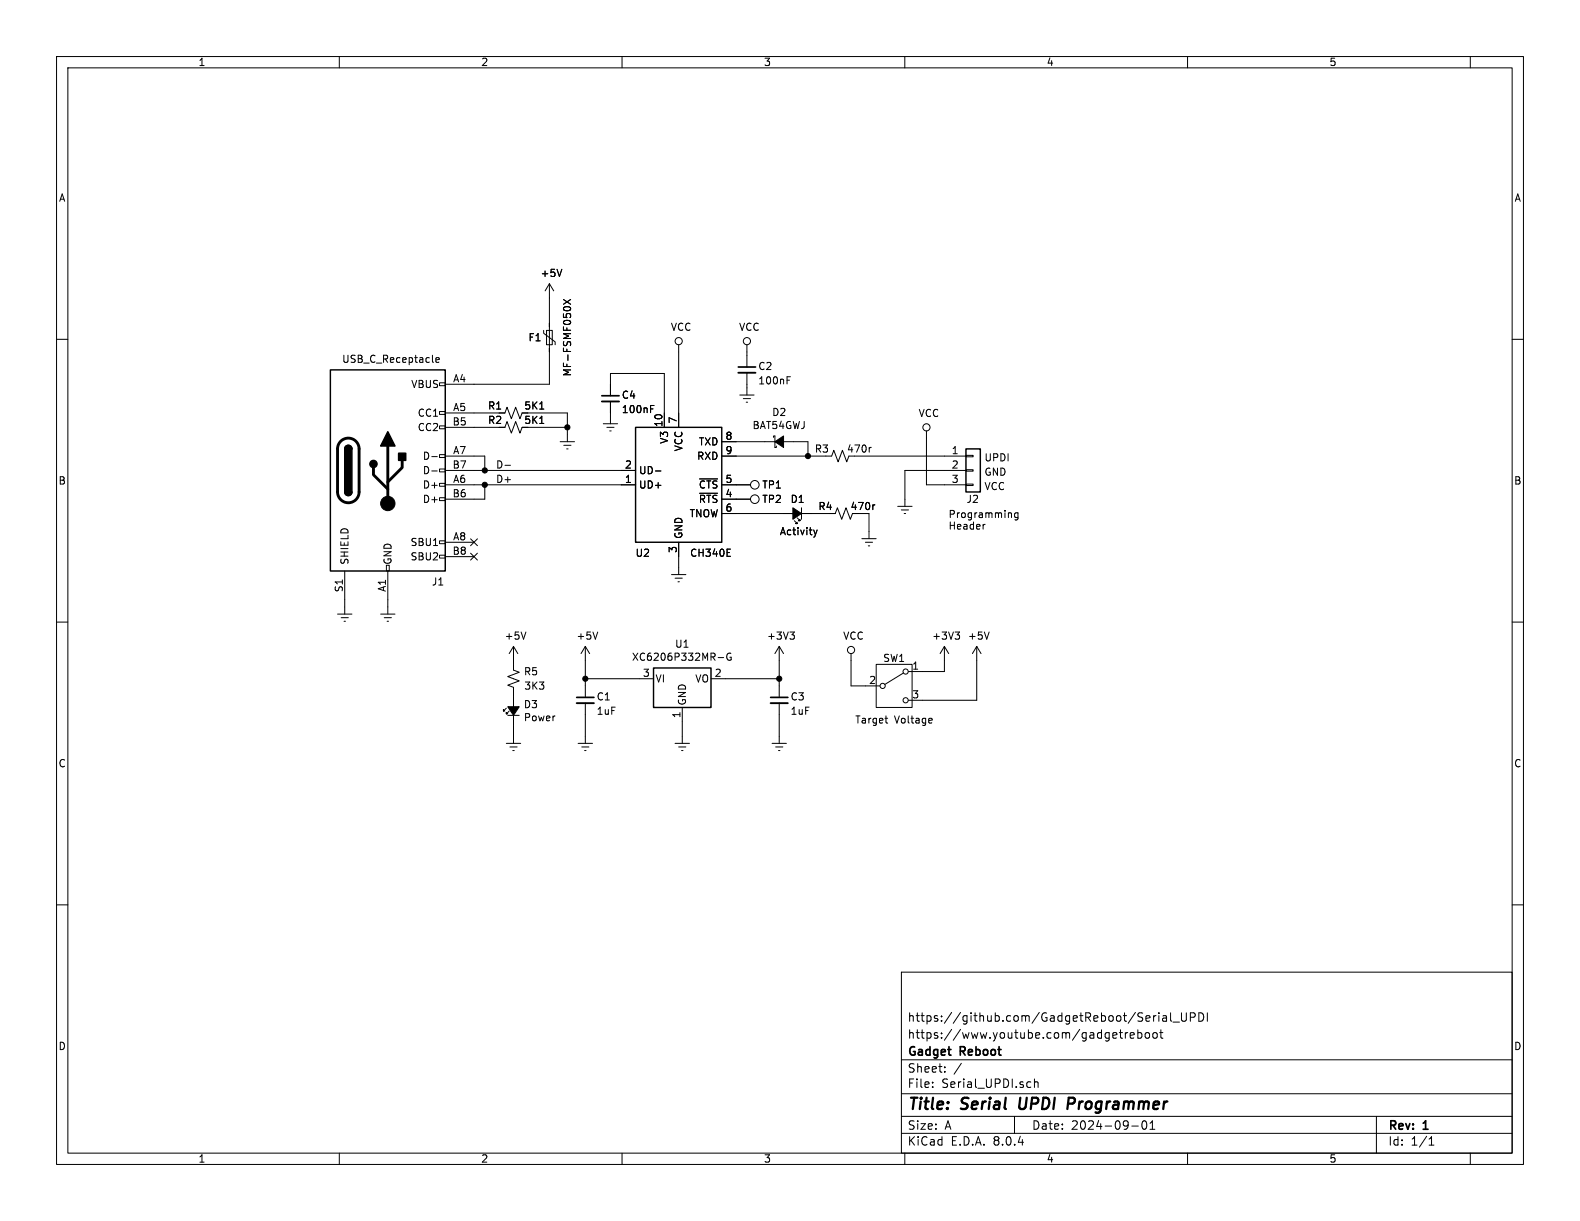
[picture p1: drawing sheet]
<svg xmlns="http://www.w3.org/2000/svg" width="279mm" height="216mm" viewBox="0 0 279 216" stroke-linecap="round" stroke-linejoin="round" font-family="sans-serif">
<g fill="none" stroke="#000" stroke-width=".18">
<path d="M10 10h259.4v195.9h-259.4zM12 12h255.4v191.9h-255.4zM60 10v2M110 10v2M160 10v2M210 10v2M260 10v2M10 60h2M96.1 58.4v.5l2.1 1.6v.5M96.6 58.4h1.1v2.6h-1.1zM97.2 50.2l-.8 1.2M97.2 50.2v17.7h-18.5"/>
<path d="M97.2 50.2l.7 1.2M99.4 47.6l-.5 1.3M99.6 53l1.3 .8M100.9 53l-1.3 .8M267.4 60h2M77.1 63.7l.6-.2-.1-.2-.3-.1-.2 .2v.6h.5M77.7 75.3h1v.5h-1zM77.7 72.8h1v.5h-1zM77.7 67.7h1v.5h-1zM78.7 73h10.6l.4-1 .7 2 .8-2 .7 2 .4-1M78.7 75.6h10.6l.4-1.1 .7 2.1 .8-2.1 .7 2.1 .4-1M93.3 75.6h7"/>
<path d="M93.3 73h7v5.1M95.4 72.3h.8M95.4 74.9h.8M99.1 78.1h2.5M99.7 78.7h1.3M100.2 79.4h.3M106.7 74.9h2.5M107.3 75.6h1.3M107.8 76.2h.3M107.9 70v-4h9.6v9.6M107.9 71v3.9M115 72.3h.5"/>
<path d="M115 71.7h.7M120 61v14.6M127.6 78.1h15.3v2.5M130.8 69.9h2.5M131.4 70.5h1.3M132 71.1h.2M132.1 61v3.9M132.1 65.9v4M136.8 77.3v-.2h.2v2h.3v-.2M139.2 67.2h.4M139.2 66.6h.6M154.1 79.1l-.3 .1"/>
<path d="M163.8 76.2v9.5h7M68.3 99.9h.5v1.1h-.5zM76.4 80.7h.9M76.4 83.3h.9M77.7 98.2h1v.5h-1zM77.7 95.6h1v.5h-1zM77.7 88h1v.5h-1zM77.7 85.5h1v.5h-1zM77.7 82.9h1v.5h-1zM77.7 80.4h1v.5h-1zM78.7 85.7h33.7M78.7 80.6h7v2.6"/>
<path d="M78.7 95.9h5.1M78.7 83.2h33.7M78.7 98.4h5.1M83.2 95.3l1.2 1.2M83.2 97.8l1.2 1.2M84.4 95.3l-1.2 1.2M84.4 97.8l-1.2 1.2M85.7 85.7v2.6h-7M89.3 82.3h1M115.9 83.3h1M120 95.9v5.7M123.7 87.2h3.2"/>
<path d="M123.7 84.7h3.2M127.6 90.8h20.1l.4-1 .7 2 .8-2 .8 2 .3-1M127.6 80.6h19.5l.3-1 .8 2.1 .8-2.1 .7 2.1 .4-1.1M127.6 85.7h5.1M127.6 88.3h5.1M128.6 98.4h.6M128.6 97.1h.6M140.5 92.1l.5 .5h-.3h.3v-.3M141 91.6l.5 .5h-.3h.3v-.3M141.7 89.8v2M143.9 93.7l.3 .9M144.2 94.6l-.3 .4"/>
<path d="M144.5 93.7l-.3 .9M151.1 80.6h19.7M152.4 95.3h2.5M153 95.9h1.3M153.5 96.5h.3M153.7 90.8v4.5M154.7 89.3h-.2M158.7 89.5h2.6M159.4 90.2h1.3M159.9 90.8h.2M170.8 85.6h1.3v.3h-1.3zM170.8 83.1h1.3v.2h-1.3z"/>
<path d="M170.8 80.5h1.3v.3h-1.3zM170.8 83.2h-10.8v6.3M174.2 92.7l-.2 .1M178.7 90.7l.2 .2v.6M180 90.7h-.3l-.3 .2 .1 .6h.5M180 90.7v1l-.2 .2h-.3M10 110h2M59.7 108.6h2.5M60.3 109.2h1.3M60.8 109.9h.3M61 101v7.6M67.3 108.6h2.5"/>
<path d="M67.9 109.2h1.3M68.5 109.9h.2M68.6 101v7.6M90.8 114.3v4.2l1 .4-2 .7 2 .8-2 .8 1 .3v9.9M90.8 114.3l-.8 1.3M90.8 114.3l.8 1.3M93 111.8l-.4 1.2M103.5 114.3v9M103.5 114.3l-.8 1.3M103.5 114.3l.8 1.3M105.7 111.8l-.4 1.2M118.7 101.6h2.6"/>
<path d="M119.4 102.2h1.2M119.9 102.9h.2M127 116.3h1M129.2 115.5a.59 .59 0 0 0-.7 .6 .59 .59 0 0 0 .7 .6l.1-.5h-.2M137.8 114.3l-.8 1.3M137.8 114.3v9M137.8 114.3l.8 1.3M139.7 111.8h.8l-.4 .4M140.2 112.2l.3 .3v.3l-.3 .2M150.5 115.6v5.7h5.1M154.9 117.5h6.4v7.6h-6.4zM159.8 119l-3.3 2"/>
<path d="M167 114.3l-.8 1.3M167 114.3v4.4h-6.3M167 114.3l.8 1.3M168.9 111.8h.8l-.4 .4M169.4 112.2l.3 .3v.3l-.3 .2M172.7 114.3l-.7 1.3M172.7 114.3v9.5h-12M172.7 114.3l.8 1.3M174.9 111.8l-.4 1.2M267.4 110h2M89.5 125.2l-.5 .5v-.2v.2h.3M89.5 131.4h2.6"/>
<path d="M89.8 126.5h2M90 125.7l-.5 .5v-.2v.2h.3M90.2 132.1h1.2M90.7 132.7h.2M102.2 131.4h2.6M102.9 132.1h1.2M103.4 132.7h.2M103.5 120h12.1M103.5 124.3v7.1M119.4 131.4h2.5M120 132.1h1.3M120.5 132.7h.3"/>
<path d="M120.6 125.1v6.3M125.7 120h12.1M136.5 131.4h2.6M137.2 132.1h1.2M137.7 132.7h.2M137.8 124.3v7.1M156.5 127h.5M156.7 127.8l.3 .1M164.7 127l.1 .3-.6 .1M164.8 127.8l-.1 .1M10 160h2M267.4 160h2"/>
<path d="M159.4 171.9h108v32h-108zM204 179.6v1M204.4 179.6l-.3 .1-.1 .2M204.9 179.1v.1M204.9 179.6v1M205.6 179.7h.6l.1 .9M206.3 179.9l-.5 .1a.29 .29 0 0 0-.2 .3 .29 .29 0 0 0 .2 .3l.5-.1M207 179.1v1.3l.2 .2M208.9 179.1v1.2l.3 .3 .4-.1 .2-.2v-1.2M210.5 179.9l.7-.1 .2-.2-.1-.4-.2-.1h-.6v1.5M212 179.1a.76 .76 0 0 1 .9 .7 .76 .76 0 0 1-.9 .8zM213.5 179.1v1.5"/>
<path d="M159.4 197.4h108M159.4 193.4h108M159.4 187.4h108M164.9 192.1v.2M164.9 191.4v.1M167.1 189.4v.2M167.1 188.7v.1M170 188l-1.3 1.9M179.4 197.4v3M182.9 190.8v1.5M182.9 191.4l.2-.1 .4 .1 .1 .9M197.3 182.6l.2 .3-.7 .2"/>
<path d="M197.4 183.5l-.1 .1M197.9 182.6h.6M198.1 182.1v1.3l.4 .2M199 182.6v1M199.4 182.6l-.3 .1-.1 .2M199.9 183.1l.7-.2-.1-.2-.4-.1-.2 .2v.7h.6M200.1 199.1h1.2M201.2 182.7l.4-.1 .3 .3v.4l-.1 .2h-.6M201.2 182.1v1.5M202.1 198.3a.81 .81 0 0 0 .3 1.4l.2-.2 .2-.4-.2-.8M202.6 182.7l.2-.1 .4 .1 .1 .6-.2 .2-.3 .1-.2-.2zM203.4 199.7h.8"/>
<path d="M203.4 198.6l.4-.4v1.5M203.9 182.7l.2-.1 .5 .1v.6l-.1 .2-.4 .1-.2-.2zM205.1 182.6h.5M205.3 182.1v1.3l.3 .2M207.4 180.7h1.2M243.4 197.4v6.5M60 203.9v2M110 203.9v2M159.4 200.4h108M160 203.9v2M210 203.9v2M252.7 202.5h.9"/>
<path d="M252.7 201.4l.4-.4v1.5M260 203.9v2"/>
<circle cx="120" cy="60.3" r=".63"/>
<circle cx="132.1" cy="60.3" r=".63"/>
<circle cx="163.8" cy="75.6" r=".63"/>
<circle cx="133.5" cy="85.7" r=".76"/>
<circle cx="133.5" cy="88.3" r=".76"/>
<circle cx="150.5" cy="114.9" r=".63"/>
<circle cx="160.1" cy="118.7" r=".46"/>
<circle cx="156.1" cy="121.3" r=".46"/>
<circle cx="160.1" cy="123.8" r=".46"/>
</g>
<path d="M180.4 194.1l-.2 1.6 .4 .4M189.8 194.1h-.8l-.3 2M189.8 195.1l-.9 .1" fill="none" stroke="#000" stroke-width=".4"/>
<g fill="#000" stroke="#000" stroke-width=".18">
<path d="M137 78.1l1.6-1v2zM140.2 89.8l1.5 1-1.5 1zM89.8 125h2l-1 1.5z"/>
<circle cx="100.3" cy="75.6" r=".46"/>
<circle cx="68.6" cy="89" r="1.27"/>
<circle cx="85.7" cy="85.7" r=".46"/>
<circle cx="85.7" cy="83.2" r=".46"/>
<circle cx="142.9" cy="80.6" r=".46"/>
<circle cx="103.5" cy="120" r=".46"/>
<circle cx="137.8" cy="120" r=".46"/>
</g>
<path d="M106.4 71h3.1M130.6 65.9h3M102 124.3h3M136.3 124.3h3" fill="none" stroke="#000" stroke-width=".33"/>
<path d="M106.4 70h3.1M130.6 64.9h3M102 123.3h3M136.3 123.3h3" fill="none" stroke="#000" stroke-width=".3"/>
<path d="M58.4 65.4h20.3v35.6h-20.3zM61 79.4a.63 .63 0 0 1 .6-.7 .63 .63 0 0 1 .6 .7M112.4 75.6h15.2v20.3h-15.2zM170.8 79.4h2.6v7.6h-2.6zM61 87a.63 .63 0 0 0 .6 .6 .63 .63 0 0 0 .6-.6M115.6 118.1h10.1v7h-10.1z" fill="none" stroke="#000" stroke-width=".25"/>
<path d="M60.2 78a1.9 1.9 0 0 1 2.1-.4 1.9 1.9 0 0 1 1.2 1.8v7.6a1.9 1.9 0 0 1-1.9 1.9 1.9 1.9 0 0 1-1.9-1.9v-7.8l.2-.6zM68.6 78.9v10.1M66 82.7v1.2l2.6 2.6M71.1 81.4v1.3l-2.5 2.5" fill="none" stroke="#000" stroke-width=".51"/>
<g fill="#000" stroke="#000" stroke-width=".25">
<path d="M61.1 78.9a.64 .64 0 0 1 .7-.1 .64 .64 0 0 1 .4 .6h-1.2zM68.6 76.3l1.2 2.6h-2.5zM61 87h1.2a.63 .63 0 0 1-.6 .6 .63 .63 0 0 1-.6-.6zM61 79.4h1.2v7.6h-1.2zM70.5 80.1h1.3v1.3h-1.3z"/>
<circle cx="66" cy="82" r=".63"/>
</g>
<g font-size="2.8">
<text x="160.4" y="196.8">Title:</text>
<text x="170.1" y="196.8">Serial</text>
<text x="181" y="196.8">UPDI</text>
<text x="190.4" y="196.8">Programmer</text>
</g>
<g font-size="2.1">
<text x="160.4" y="183.9">https://www.youtube.com/gadgetreboot</text>
<text x="160.4" y="180.9">https://github.com/GadgetReboot/Serial_UPDI</text>
<text x="160.4" y="189.9">Sheet:</text>
<text x="160.4" y="187.1">Gadget</text>
<text x="169.9" y="187.1">Reboot</text>
<text x="160.4" y="192.6">File:</text>
<text x="166.5" y="192.6">Serial_UPDI.sch</text>
<text x="160.4" y="202.8">KiCad</text>
<text x="160.4" y="200">Size:</text>
<text x="167.1" y="200">A</text>
<text x="168.1" y="202.8">E.D.A.</text>
<text x="175.7" y="202.8">8.0.4</text>
<text x="182.4" y="200">Date:</text>
<text x="189.4" y="200">2024-09-01</text>
<text x="245.4" y="200.2">Rev:</text>
<text x="245.4" y="202.8">Id:</text>
<text x="249.5" y="202.8">1/1</text>
<text x="251.8" y="200.2">1</text>
</g>
<g font-size="1.8">
<text x="35" y="11.9">1</text>
<text x="85" y="11.9">2</text>
<text x="135" y="11.9">3</text>
<text x="185" y="11.9">4</text>
<text x="235" y="11.9">5</text>
<text x="10.3" y="35.9">A</text>
<text x="267.7" y="35.9">A</text>
<text x="95.5" y="49.2">+5V</text>
<text x="118.5" y="58.7">VCC</text>
<text x="130.6" y="58.7">VCC</text>
<text x="60.4" y="64.4">USB_C_Receptacle</text>
<text x="93.4" y="60.6">F1</text>
<text x="134" y="65.6">C2</text>
<text x="72.6" y="68.8">VBUS</text>
<text x="80" y="67.7">A4</text>
<text x="101.2" y="66.7" transform="rotate(-90 101.2 66.7)">MF-FSMF050X</text>
<text x="109.9" y="70.7">C4</text>
<text x="134" y="68.2">100nF</text>
<text x="73.8" y="73.9">CC1</text>
<text x="73.8" y="76.4">CC2</text>
<text x="79.9" y="75.3">B5</text>
<text x="80" y="72.8">A5</text>
<text x="86.2" y="72.6">R1</text>
<text x="86.2" y="75.2">R2</text>
<text x="92.6" y="72.6">5K1</text>
<text x="92.6" y="75.2">5K1</text>
<text x="109.9" y="73.3">100nF</text>
<text x="117.2" y="75.6" transform="rotate(-90 117.2 75.6)">10</text>
<text x="119.8" y="75" transform="rotate(-90 119.8 75)">7</text>
<text x="128.2" y="77.9">8</text>
<text x="133" y="76.1">BAT54GWJ</text>
<text x="136.5" y="73.8">D2</text>
<text x="162.3" y="73.9">VCC</text>
<text x="74.7" y="81.5">D-</text>
<text x="79.9" y="82.9">B7</text>
<text x="80" y="80.4">A7</text>
<text x="87.6" y="82.9">D-</text>
<text x="110.4" y="82.9">2</text>
<text x="118.3" y="78.6" transform="rotate(-90 118.3 78.6)">V3</text>
<text x="120.9" y="79.9" transform="rotate(-90 120.9 79.9)">VCC</text>
<text x="123.2" y="81.5">RXD</text>
<text x="123.5" y="79">TXD</text>
<text x="128.2" y="80.4">9</text>
<text x="144" y="80.2">R3</text>
<text x="149.7" y="80.2">470r</text>
<text x="168.2" y="80.4">1</text>
<text x="168.2" y="82.9">2</text>
<text x="174" y="81.7">UPDI</text>
<text x="10.3" y="85.9">B</text>
<text x="74.7" y="86.6">D+</text>
<text x="74.7" y="89.1">D+</text>
<text x="74.7" y="84">D-</text>
<text x="79.9" y="88">B6</text>
<text x="80" y="85.5">A6</text>
<text x="87.6" y="85.5">D+</text>
<text x="110.4" y="85.5">1</text>
<text x="112.9" y="86.6">UD+</text>
<text x="112.9" y="84">UD-</text>
<text x="123.5" y="89.1">~{RTS}</text>
<text x="123.5" y="86.6">~{CTS}</text>
<text x="128.2" y="88">4</text>
<text x="128.2" y="85.5">5</text>
<text x="134.7" y="89.1">TP2</text>
<text x="134.7" y="86.6">TP1</text>
<text x="139.7" y="89.1">D1</text>
<text x="168.2" y="85.5">3</text>
<text x="170.8" y="89.1">J2</text>
<text x="174" y="86.7">VCC</text>
<text x="174" y="84.2">GND</text>
<text x="267.7" y="85.9">B</text>
<text x="80" y="95.6">A8</text>
<text x="120.9" y="95.4" transform="rotate(-90 120.9 95.4)">GND</text>
<text x="121.8" y="91.7">TNOW</text>
<text x="128.2" y="90.6">6</text>
<text x="137.8" y="94.8">Activity</text>
<text x="144.6" y="90.4">R4</text>
<text x="150.3" y="90.4">470r</text>
<text x="167.6" y="91.7">Programming</text>
<text x="167.6" y="93.7">Header</text>
<text x="61.8" y="99.9" transform="rotate(-90 61.8 99.9)">SHIELD</text>
<text x="69.4" y="99.9" transform="rotate(-90 69.4 99.9)">GND</text>
<text x="72.5" y="96.7">SBU1</text>
<text x="72.5" y="99.3">SBU2</text>
<text x="79.9" y="98.2">B8</text>
<text x="112.3" y="98.7">U2</text>
<text x="119.8" y="97.9" transform="rotate(-90 119.8 97.9)">3</text>
<text x="121.9" y="98.7">CH340E</text>
<text x="60.7" y="104.8" transform="rotate(-90 60.7 104.8)">S1</text>
<text x="68.3" y="104.8" transform="rotate(-90 68.3 104.8)">A1</text>
<text x="76.3" y="103.7">J1</text>
<text x="89.1" y="113.3">+5V</text>
<text x="101.8" y="113.3">+5V</text>
<text x="135.5" y="113.3">+3V3</text>
<text x="149" y="113.3">VCC</text>
<text x="164.7" y="113.3">+3V3</text>
<text x="171.1" y="113.3">+5V</text>
<text x="92.6" y="119.6">R5</text>
<text x="111.7" y="117">XC6206P332MR-G</text>
<text x="113.6" y="119.8">3</text>
<text x="119.3" y="114.7">U1</text>
<text x="126.3" y="119.8">2</text>
<text x="156.1" y="117.2">SW1</text>
<text x="161.2" y="118.5">1</text>
<text x="92.5" y="125.4">D3</text>
<text x="92.6" y="122.1">3K3</text>
<text x="105.4" y="124.1">C1</text>
<text x="115.8" y="120.9">VI</text>
<text x="121.5" y="124.8" transform="rotate(-90 121.5 124.8)">GND</text>
<text x="122.9" y="120.9">VO</text>
<text x="139.7" y="124.1">C3</text>
<text x="153.6" y="121">2</text>
<text x="161.2" y="123.6">3</text>
<text x="92.5" y="127.7">Power</text>
<text x="105.4" y="126.6">1uF</text>
<text x="120.4" y="127.1" transform="rotate(-90 120.4 127.1)">1</text>
<text x="139.7" y="126.6">1uF</text>
<text x="151.1" y="128">Target</text>
<text x="158.2" y="128">Voltage</text>
<text x="10.3" y="135.9">C</text>
<text x="267.7" y="135.9">C</text>
<text x="10.3" y="185.9">D</text>
<text x="267.7" y="185.9">D</text>
<text x="35" y="205.8">1</text>
<text x="85" y="205.8">2</text>
<text x="135" y="205.8">3</text>
<text x="185" y="205.8">4</text>
<text x="235" y="205.8">5</text>
</g>
</svg>
